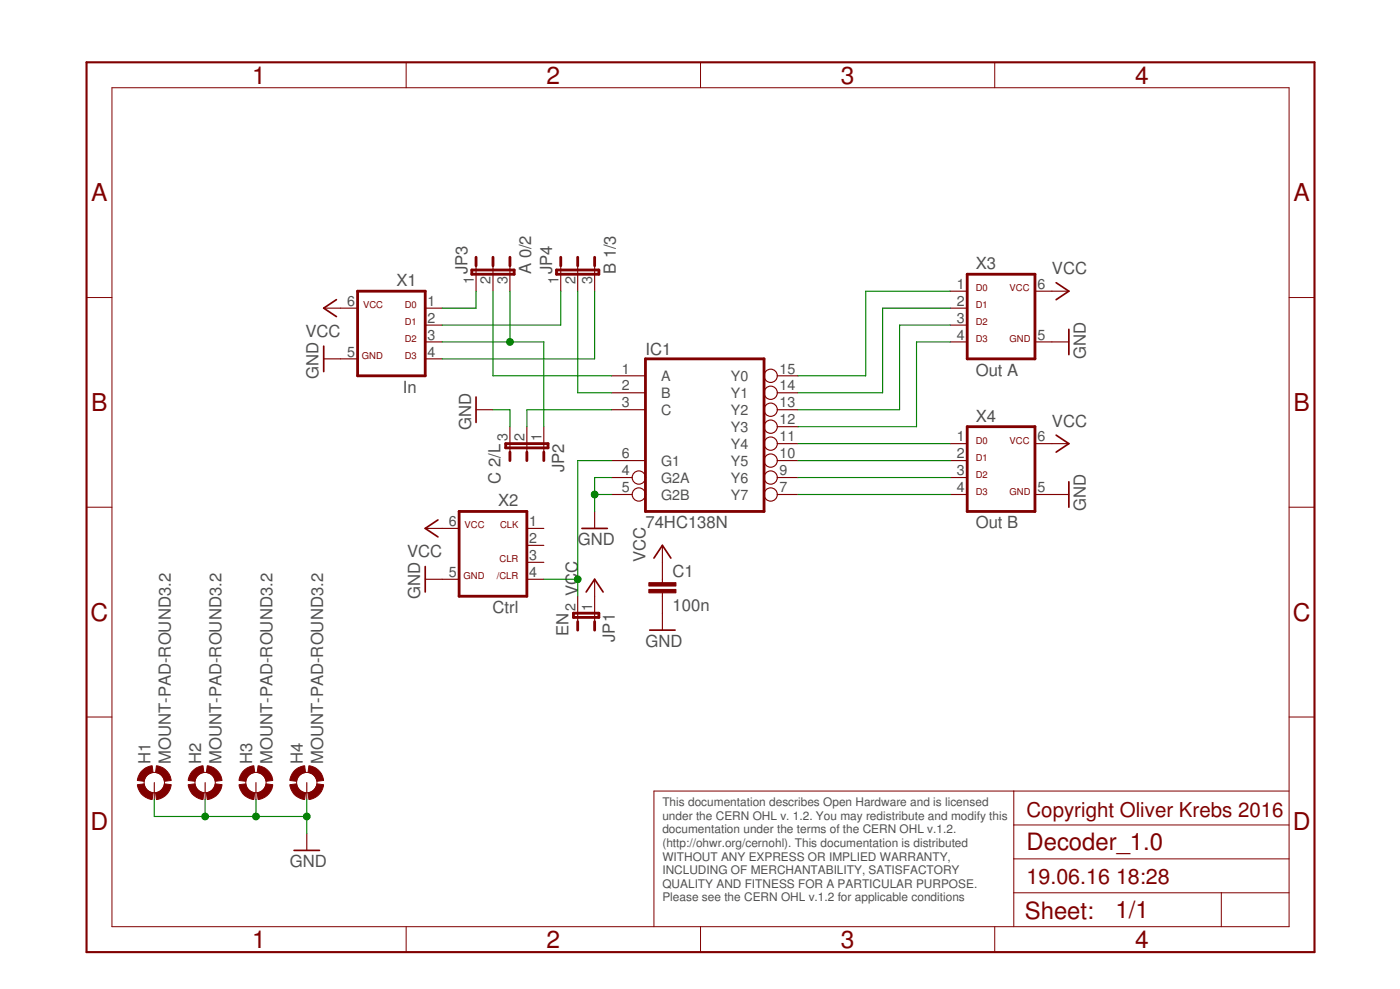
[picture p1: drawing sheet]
<svg xmlns="http://www.w3.org/2000/svg" width="210mm" height="148mm" viewBox="0 0 210 148" stroke-linecap="round" stroke-linejoin="round" font-family="sans-serif">
<g fill="none" stroke="#800000" stroke-width=".42">
<path d="M71.4 38.5v1.3M73.9 38.5v1.3M76.5 38.5v1.3M84.1 38.5v1.3M86.6 38.5v1.3M89.2 38.5v1.3M53.6 43.6h10.2v12.7h-10.2zM70.7 40.4h6.4v.7h-6.4zM83.4 40.4h6.4v.7h-6.4zM96.8 53.8h17.8v22.8h-17.8zM145 41.1h10.2v12.7h-10.2zM68.8 76.6h10.2v12.7h-10.2z"/>
<path d="M75.8 66.5h6.4v.6h-6.4zM76.5 67.7v1.3M79 67.7v1.3M81.5 67.7v1.3M145 63.9h10.2v12.7h-10.2zM86 91.9h3.8v.6h-3.8zM86.6 93.1v1.3M89.2 93.1v1.3"/>
</g>
<g fill="none" stroke="#800000" stroke-width=".17">
<path d="M71.4 39.8v3.8M73.9 39.8v3.8M76.5 39.8v3.8M84.1 39.8v3.8M86.6 39.8v3.8M89.2 39.8v3.8M48.5 46.2h5.1M48.5 53.8h5.1M63.8 46.2h2.5M63.8 48.7h2.5M63.8 51.2h2.5M63.8 53.8h2.5"/>
<path d="M91.7 56.3h5.1M91.7 58.8h5.1M116.5 56.3h3.1M116.5 58.8h3.1M142.5 46.2h2.5M142.5 48.7h2.5M142.5 51.2h2.5M142.5 43.6h2.5M155.2 51.2h5.1M155.2 43.6h5.1M63.8 79.2h5M71.4 61.4h2.5"/>
<path d="M76.5 63.9v3.8M79 79.2h2.5M79 63.9v3.8M81.5 63.9v3.8M89.2 76.6v2.6M91.7 61.4h5.1M91.7 71.5h3.1M91.7 74.1h3.1M91.7 69h5.1M116.5 61.4h3.1M116.5 71.5h3.1M116.5 74.1h3.1"/>
<path d="M116.5 69h3.1M116.5 66.5h3.1M116.5 63.9h3.1M142.5 71.5h2.5M142.5 74.1h2.5M142.5 69h2.5M142.5 66.5h2.5M155.2 74.1h5.1M155.2 66.5h5.1M63.8 86.8h5M79 81.7h2.5M79 84.2h2.5"/>
<path d="M79 86.8h2.5M86.6 89.3v3.8M89.2 86.8v6.3M99.3 81.7v5.6M99.3 88.8v5.6M23.1 117.2v2.6M30.8 117.2v2.6M38.4 117.2v2.6M46 117.2v2.6M46 124.9v2.5"/>
<circle cx="115.5" cy="58.8" r=".99"/>
<circle cx="115.5" cy="56.3" r=".99"/>
<circle cx="95.8" cy="71.5" r=".99"/>
<circle cx="95.8" cy="74.1" r=".99"/>
<circle cx="115.5" cy="69" r=".99"/>
<circle cx="115.5" cy="74.1" r=".99"/>
<circle cx="115.5" cy="66.5" r=".99"/>
<circle cx="115.5" cy="61.4" r=".99"/>
<circle cx="115.5" cy="71.5" r=".99"/>
<circle cx="115.5" cy="63.9" r=".99"/>
</g>
<g fill="none" stroke="#800000" stroke-width=".25">
<path d="M48.5 51.9v3.8M50.4 44.9l-1.9 1.3 1.9 1.2M71.4 59.5v3.8M158.3 42.4l2 1.2-2 1.3M160.3 49.3v3.8M65.7 77.9l-1.9 1.3 1.9 1.2M87.2 79.2h3.9M158.3 65.2l2 1.3-2 1.2M160.3 72.2v3.8M63.8 84.9v3.8M87.9 88.7l1.3-1.9 1.2 1.9M97.4 94.4h3.8"/>
<path d="M98 83.6l1.3-1.9 1.3 1.9M44.1 127.4h3.8"/>
</g>
<g fill="none" stroke="#800000" stroke-width=".15">
<path d="M16.8 13.1h176.5v125.7h-176.5zM60.9 9.3v3.8M105 9.3v3.8M149.1 9.3v3.8M13 44.6h3.8M193.3 44.6h3.8M13 76h3.8M193.3 76h3.8M13 107.4h3.8M152 118.5v20.3M193.3 118.5h-95.3v20.3M193.3 107.4h3.8"/>
<path d="M60.9 138.8v3.8M105 138.8v3.8M149.1 138.8v3.8M152 133.8h41.3M152 128.7h41.3M152 123.6h41.3M183.1 133.8v5"/>
<circle cx="23.1" cy="117.2" r="1.52"/>
<circle cx="30.8" cy="117.2" r="1.52"/>
<circle cx="38.4" cy="117.2" r="1.52"/>
<circle cx="46" cy="117.2" r="1.52"/>
</g>
<path d="M13 9.3h184.1v133.3h-184.1z" fill="none" stroke="#800000" stroke-width=".32"/>
<g fill="#800000" stroke="#800000" stroke-width=".15">
<path d="M21.2 115.6a2.46 2.46 0 0 1 1.6-.9l.1 1a1.51 1.51 0 0 0-1.3 1.4l-1-.2 .1-.6z" fill-rule="evenodd"/>
<path d="M20.6 117.6l1-.2a1.51 1.51 0 0 0 1.3 1.4l-.1 1a2.52 2.52 0 0 1-2.2-2.2z" fill-rule="evenodd"/>
<path d="M24.7 117.4l1 .2a2.53 2.53 0 0 1-2.2 2.2l-.2-1a1.56 1.56 0 0 0 1.4-1.4z" fill-rule="evenodd"/>
<path d="M23.5 114.7a2.53 2.53 0 0 1 2.2 2.2l-1 .2a1.57 1.57 0 0 0-1.4-1.4z" fill-rule="evenodd"/>
<path d="M28.8 115.6a2.46 2.46 0 0 1 1.6-.9l.2 1a1.51 1.51 0 0 0-1.4 1.4l-1-.2 .2-.6z" fill-rule="evenodd"/>
<path d="M28.2 117.6l1-.2a1.51 1.51 0 0 0 1.4 1.4l-.2 1a2.52 2.52 0 0 1-2.2-2.2z" fill-rule="evenodd"/>
<path d="M32.3 117.4l1 .2a2.53 2.53 0 0 1-2.2 2.2l-.2-1a1.56 1.56 0 0 0 1.4-1.4z" fill-rule="evenodd"/>
<path d="M31.1 114.7a2.53 2.53 0 0 1 2.2 2.2l-1 .2a1.57 1.57 0 0 0-1.4-1.4z" fill-rule="evenodd"/>
<path d="M36.4 115.6a2.46 2.46 0 0 1 1.7-.9l.1 1a1.51 1.51 0 0 0-1.3 1.4l-1.1-.2 .2-.6z" fill-rule="evenodd"/>
<path d="M35.8 117.6l1.1-.2a1.51 1.51 0 0 0 1.3 1.4l-.1 1a2.48 2.48 0 0 1-2.3-2.2z" fill-rule="evenodd"/>
<path d="M39.9 117.4l1 .2a2.48 2.48 0 0 1-2.2 2.2l-.1-1a1.56 1.56 0 0 0 1.3-1.4z" fill-rule="evenodd"/>
<path d="M38.7 114.7a2.49 2.49 0 0 1 2.2 2.2l-1 .2a1.57 1.57 0 0 0-1.3-1.4z" fill-rule="evenodd"/>
<path d="M44 115.6a2.46 2.46 0 0 1 1.7-.9l.1 1a1.56 1.56 0 0 0-1.4 1.4l-.9-.2 .1-.6z" fill-rule="evenodd"/>
<path d="M43.5 117.6l.9-.2a1.56 1.56 0 0 0 1.4 1.4l-.1 1a2.48 2.48 0 0 1-2.2-2.2z" fill-rule="evenodd"/>
<path d="M47.5 117.4l1 .2a2.48 2.48 0 0 1-2.2 2.2l-.1-1a1.56 1.56 0 0 0 1.3-1.4z" fill-rule="evenodd"/>
<path d="M46.3 114.7a2.49 2.49 0 0 1 2.2 2.2l-1 .2a1.57 1.57 0 0 0-1.3-1.4z" fill-rule="evenodd"/>
</g>
<g fill="#800000" stroke="#800000" stroke-width=".15">
<path d="M97.3 88.3h4v.5h-4z"/>
<path d="M97.3 87.3h4v.5h-4z"/>
</g>
<g fill="none" stroke="#008000" stroke-width=".17">
<path d="M66.3 51.2h15.2v12.7M71.4 43.6v2.6h-5.1M73.9 43.6v12.7h17.8M76.5 43.6v7.6M84.1 43.6v5.1h-17.8M86.6 43.6v15.2h5.1M89.2 43.6v10.2h-22.9M142.5 48.7h-7.6v12.7h-15.3M142.5 43.6h-12.7v12.7h-10.2M142.5 46.2h-10.2v12.6h-12.7M142.5 51.2h-5.1v12.7h-17.8M73.9 61.4h2.6v2.5"/>
<path d="M89.2 74.1h2.5M91.7 71.5h-2.5v5.1M91.7 61.4h-12.7v2.5M91.7 69h-5.1v20.3M119.6 71.5h22.9M119.6 74.1h22.9M119.6 66.5h22.9M119.6 69h22.9M81.5 86.8h5.1M23.1 119.8v2.5h22.9M30.8 119.8v2.5M38.4 119.8v2.5"/>
<path d="M46 119.8v5.1"/>
</g>
<g fill="#008000" stroke="#008000" stroke-width=".15">
<circle cx="89.2" cy="74.1" r=".51"/>
<circle cx="46" cy="122.3" r=".51"/>
<circle cx="38.4" cy="122.3" r=".51"/>
<circle cx="30.8" cy="122.3" r=".51"/>
<circle cx="86.6" cy="86.8" r=".51"/>
<circle cx="76.5" cy="51.2" r=".51"/>
</g>
<g font-size="3.7" fill="#800000">
<text x="37.8" y="12.5">1</text>
<text x="82" y="12.5">2</text>
<text x="126.1" y="12.5">3</text>
<text x="170.2" y="12.5">4</text>
<text x="13.7" y="30.1">A</text>
<text x="193.9" y="30.1">A</text>
<text x="13.7" y="61.6">B</text>
<text x="193.9" y="61.6">B</text>
<text x="13.5" y="93">C</text>
<text x="193.8" y="93">C</text>
<text x="13.5" y="124.4">D</text>
<text x="193.8" y="124.4">D</text>
<text x="37.8" y="142">1</text>
<text x="82" y="142">2</text>
<text x="126.1" y="142">3</text>
<text x="170.2" y="142">4</text>
</g>
<g font-size="3.6" fill="#800000">
<text x="153.9" y="127.4">Decoder_1.0</text>
<text x="153.7" y="137.7">Sheet:</text>
<text x="167.2" y="137.6">1/1</text>
</g>
<g font-size="3.2" fill="#800000">
<text x="153.9" y="132.5">19.06.16</text>
<text x="167.3" y="132.5">18:28</text>
</g>
<text font-size="3.1" fill="#800000" x="153.9" y="122.3">Copyright Oliver Krebs 2016</text>
<g font-size="2.5" fill="#505050">
<text x="70.1" y="41.1" transform="rotate(-90 70.1 41.1)">JP3</text>
<text x="79.6" y="41.1" transform="rotate(-90 79.6 41.1)">A 0/2</text>
<text x="82.8" y="41.1" transform="rotate(-90 82.8 41.1)">JP4</text>
<text x="92.3" y="41.1" transform="rotate(-90 92.3 41.1)">B 1/3</text>
<text x="146.3" y="40.3">X3</text>
<text x="157.7" y="41.1">VCC</text>
<text x="59.4" y="42.9">X1</text>
<text x="45.8" y="50.5">VCC</text>
<text x="96.8" y="53.1">IC1</text>
<text x="162.8" y="53.8" transform="rotate(-90 162.8 53.8)">GND</text>
<text x="47.8" y="56.8" transform="rotate(-90 47.8 56.8)">GND</text>
<text x="60.4" y="58.9">In</text>
<text x="146.3" y="56.3">Out A</text>
<text x="70.6" y="64.4" transform="rotate(-90 70.6 64.4)">GND</text>
<text x="146.3" y="63.2">X4</text>
<text x="157.7" y="63.9">VCC</text>
<text x="84.6" y="70.8" transform="rotate(-90 84.6 70.8)">JP2</text>
<text x="74.7" y="75.9">X2</text>
<text x="75.1" y="72.4" transform="rotate(-90 75.1 72.4)">C 2/L</text>
<text x="162.8" y="76.6" transform="rotate(-90 162.8 76.6)">GND</text>
<text x="61" y="83.5">VCC</text>
<text x="86.6" y="81.7">GND</text>
<text x="96.8" y="79.2">74HC138N</text>
<text x="146.3" y="79.2">Out B</text>
<text x="63" y="89.8" transform="rotate(-90 63 89.8)">GND</text>
<text x="86.6" y="89.3" transform="rotate(-90 86.6 89.3)">VCC</text>
<text x="96.8" y="84.2" transform="rotate(-90 96.8 84.2)">VCC</text>
<text x="100.8" y="86.4">C1</text>
<text x="73.9" y="91.9">Ctrl</text>
<text x="85.2" y="95.3" transform="rotate(-90 85.2 95.3)">EN</text>
<text x="100.8" y="91.5">100n</text>
<text x="92.2" y="96.2" transform="rotate(-90 92.2 96.2)">JP1</text>
<text x="96.8" y="96.9">GND</text>
<text x="22.5" y="114.5" transform="rotate(-90 22.5 114.5)">H1</text>
<text x="25.6" y="114.5" transform="rotate(-90 25.6 114.5)">MOUNT-PAD-ROUND3.2</text>
<text x="30.2" y="114.5" transform="rotate(-90 30.2 114.5)">H2</text>
<text x="33.2" y="114.5" transform="rotate(-90 33.2 114.5)">MOUNT-PAD-ROUND3.2</text>
<text x="37.8" y="114.5" transform="rotate(-90 37.8 114.5)">H3</text>
<text x="40.8" y="114.5" transform="rotate(-90 40.8 114.5)">MOUNT-PAD-ROUND3.2</text>
<text x="45.4" y="114.5" transform="rotate(-90 45.4 114.5)">H4</text>
<text x="48.5" y="114.5" transform="rotate(-90 48.5 114.5)">MOUNT-PAD-ROUND3.2</text>
<text x="43.4" y="129.9">GND</text>
</g>
<g font-size="2.1" fill="#505050">
<text x="52.1" y="45.8">6</text>
<text x="64.1" y="45.8">1</text>
<text x="71" y="42.6" transform="rotate(-90 71 42.6)">1</text>
<text x="73.6" y="42.6" transform="rotate(-90 73.6 42.6)">2</text>
<text x="76.1" y="42.6" transform="rotate(-90 76.1 42.6)">3</text>
<text x="83.7" y="42.6" transform="rotate(-90 83.7 42.6)">1</text>
<text x="86.3" y="42.6" transform="rotate(-90 86.3 42.6)">2</text>
<text x="88.8" y="42.6" transform="rotate(-90 88.8 42.6)">3</text>
<text x="143.5" y="43.3">1</text>
<text x="143.5" y="45.8">2</text>
<text x="155.5" y="43.3">6</text>
<text x="52.1" y="53.4">5</text>
<text x="64.1" y="48.3">2</text>
<text x="64.1" y="50.9">3</text>
<text x="64.1" y="53.4">4</text>
<text x="143.5" y="48.3">3</text>
<text x="143.5" y="50.9">4</text>
<text x="155.5" y="50.9">5</text>
<text x="93.3" y="56">1</text>
<text x="93.3" y="58.5">2</text>
<text x="99.1" y="57.1">A</text>
<text x="99.1" y="59.6">B</text>
<text x="109.6" y="59.6">Y1</text>
<text x="109.6" y="57.1">Y0</text>
<text x="116.9" y="58.5">14</text>
<text x="116.9" y="56">15</text>
<text x="93.3" y="61">3</text>
<text x="99.1" y="62.2">C</text>
<text x="109.6" y="64.7">Y3</text>
<text x="109.6" y="62.2">Y2</text>
<text x="116.9" y="63.6">12</text>
<text x="116.9" y="61">13</text>
<text x="76.1" y="66.1" transform="rotate(-90 76.1 66.1)">3</text>
<text x="78.6" y="66.1" transform="rotate(-90 78.6 66.1)">2</text>
<text x="81.2" y="66.1" transform="rotate(-90 81.2 66.1)">1</text>
<text x="93.3" y="71.2">4</text>
<text x="93.3" y="68.7">6</text>
<text x="99.1" y="69.8">G1</text>
<text x="109.6" y="69.8">Y5</text>
<text x="109.6" y="67.2">Y4</text>
<text x="116.9" y="71.2">9</text>
<text x="116.9" y="68.7">10</text>
<text x="116.9" y="66.1">11</text>
<text x="143.5" y="66.1">1</text>
<text x="143.5" y="68.7">2</text>
<text x="143.5" y="71.2">3</text>
<text x="155.5" y="66.1">6</text>
<text x="93.3" y="73.7">5</text>
<text x="99.1" y="72.3">G2A</text>
<text x="99.1" y="74.8">G2B</text>
<text x="109.6" y="74.8">Y7</text>
<text x="109.6" y="72.3">Y6</text>
<text x="116.9" y="73.7">7</text>
<text x="143.5" y="73.7">4</text>
<text x="155.5" y="73.7">5</text>
<text x="67.3" y="78.8">6</text>
<text x="79.4" y="78.8">1</text>
<text x="79.4" y="81.3">2</text>
<text x="79.4" y="83.9">3</text>
<text x="67.3" y="86.4">5</text>
<text x="79.4" y="86.4">4</text>
<text x="86.3" y="91.5" transform="rotate(-90 86.3 91.5)">2</text>
<text x="88.8" y="91.5" transform="rotate(-90 88.8 91.5)">1</text>
</g>
<g font-size="1.8" fill="#505050">
<text x="99.3" y="120.8">This documentation describes Open Hardware and is licensed</text>
<text x="99.3" y="122.8">under the CERN OHL v. 1.2. You may redistribute and modify this</text>
<text x="99.3" y="124.9">documentation under the terms of the CERN OHL v.1.2.</text>
<text x="99.3" y="126.9">(http://ohwr.org/cernohl). This documentation is distributed</text>
<text x="99.3" y="128.9">WITHOUT ANY EXPRESS OR IMPLIED WARRANTY,</text>
<text x="99.3" y="131">INCLUDING OF MERCHANTABILITY, SATISFACTORY</text>
<text x="99.3" y="133">QUALITY AND FITNESS FOR A PARTICULAR PURPOSE.</text>
<text x="99.3" y="135">Please see the CERN OHL v.1.2 for applicable conditions</text>
</g>
<g font-size="1.4" fill="#800000">
<text x="54.4" y="46.2">VCC</text>
<text x="60.7" y="46.2">D0</text>
<text x="146.3" y="43.6">D0</text>
<text x="146.3" y="46.2">D1</text>
<text x="151.4" y="43.6">VCC</text>
<text x="54.3" y="53.8">GND</text>
<text x="60.7" y="51.2">D2</text>
<text x="60.7" y="53.8">D3</text>
<text x="60.7" y="48.7">D1</text>
<text x="146.3" y="48.7">D2</text>
<text x="146.3" y="51.2">D3</text>
<text x="151.4" y="51.2">GND</text>
<text x="146.3" y="66.5">D0</text>
<text x="146.3" y="71.5">D2</text>
<text x="146.3" y="69">D1</text>
<text x="151.4" y="66.5">VCC</text>
<text x="146.3" y="74.1">D3</text>
<text x="151.4" y="74.1">GND</text>
<text x="69.7" y="79.2">VCC</text>
<text x="75" y="79.2">CLK</text>
<text x="69.5" y="86.8">GND</text>
<text x="74.5" y="86.8">/CLR</text>
<text x="74.9" y="84.2">CLR</text>
</g>
</svg>
